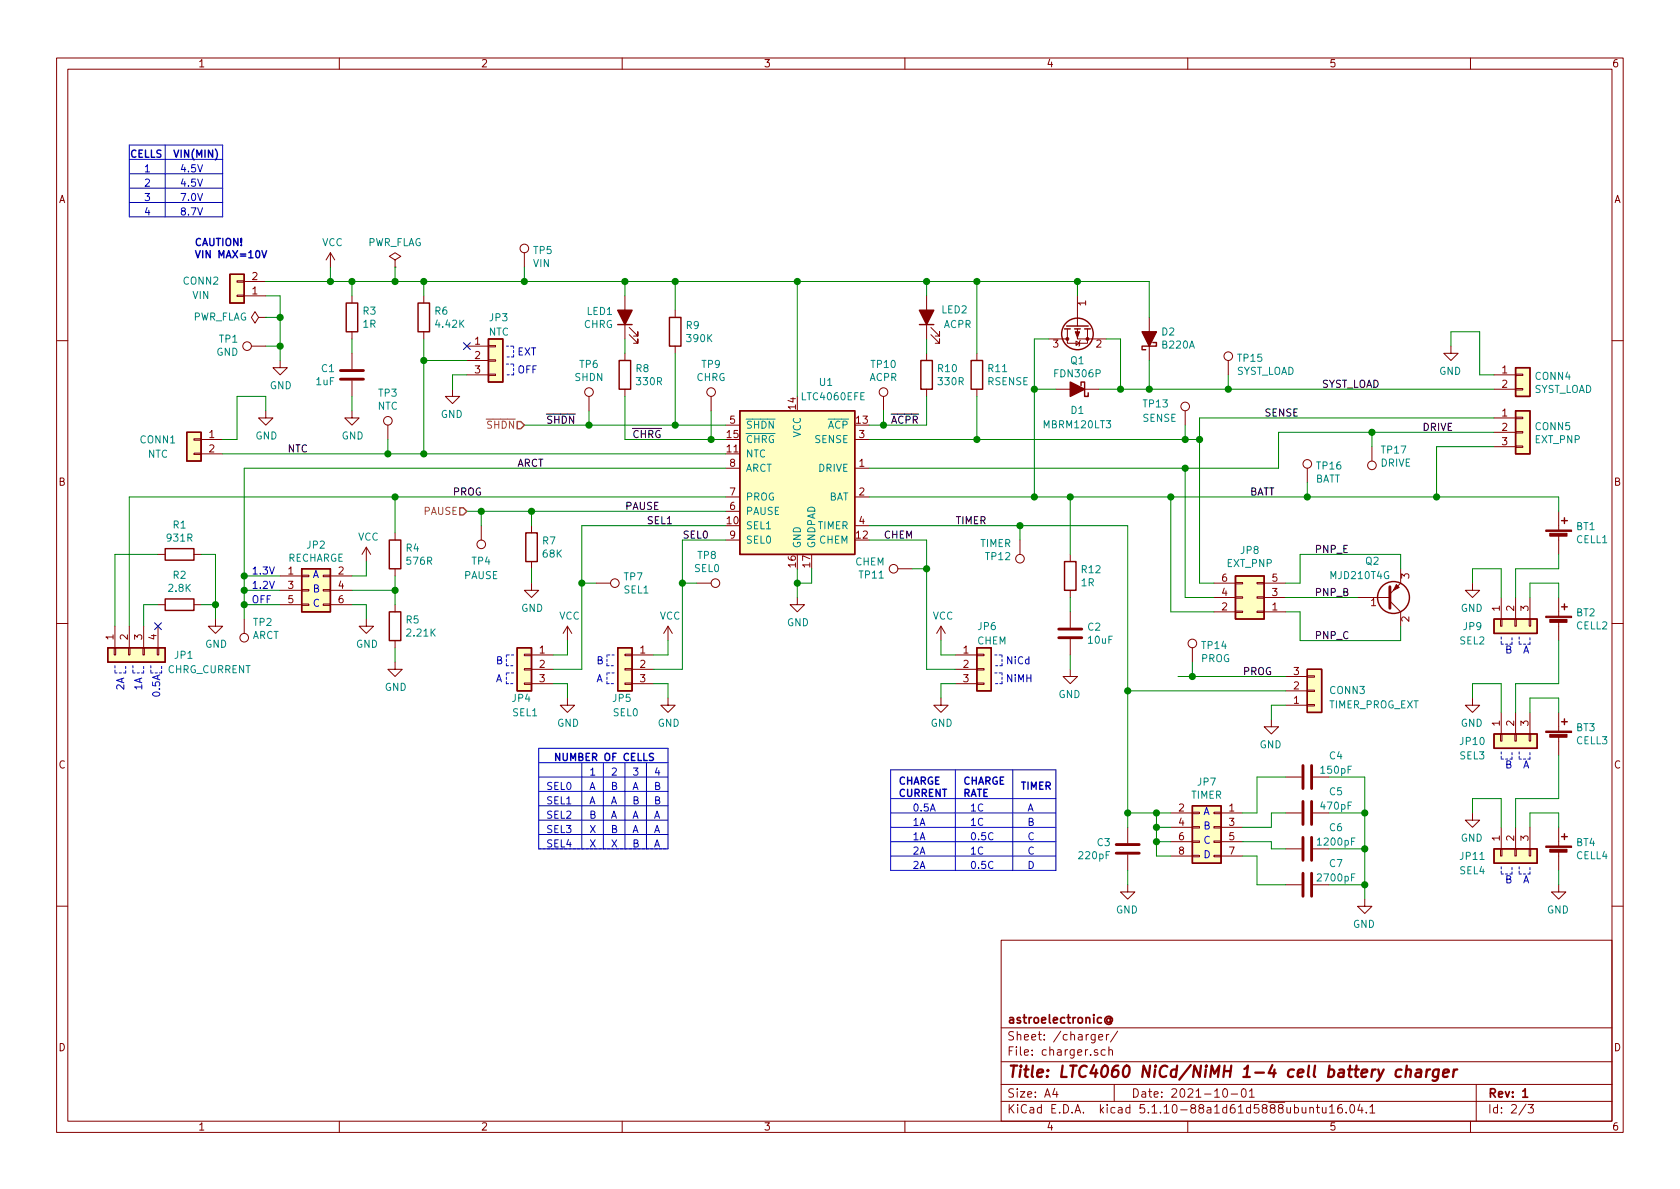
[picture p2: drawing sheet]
<svg xmlns="http://www.w3.org/2000/svg" width="297mm" height="210mm" viewBox="0 0 297 210" stroke-linecap="round" stroke-linejoin="round" font-family="sans-serif">
<g fill="none" stroke="#840000" stroke-width=".18">
<path d="M10 10.3h277v189.9h-277zM12 12.2h273v186.1h-273zM60 10.3v1.9M110 10.3v1.9M160 10.3v1.9M210 10.3v1.9M260 10.3v1.9M41.9 49.7h1.3v.2h-1.3zM41.9 52.2h1.3v.2h-1.3zM43.2 52.3h3.8M43.2 49.8h3.8M45.7 56.1l-.6-1-.7 1 .7 1 .6-1h1.3"/>
<path d="M47 56.1h.1M58.4 44.7l-.7 1.3M58.4 44.7v2.5M58.4 44.7l.8 1.3M62.2 52.3v1.3M62.2 58.7v1.2M69.8 46l1.1-.7-1.1-.6-1 .6 1 .7v1.2M69.8 47.2h.1M74.9 52.3v1.3M74.9 58.7v1.2M92.7 44.7v2.5M110.5 52.3v7.6"/>
<path d="M111.3 59.2l1.5 1.5v-.8v.8h-.8M111.3 57.9l1.5 1.5v-.7v.7h-.8M119.4 54.9v1.2M163.8 52.3v7.6M164.6 59.2l1.5 1.5v-.8v.8h-.7M164.6 57.9l1.5 1.5v-.7v.7h-.7M185.4 59.9h3.3M188.7 58.2v2.5h3.6v-2.5M190.5 58.2v1.7h5.1M190.5 52.3v5.4M203.2 56.1v7.6M10 60.2h2"/>
<path d="M34.3 77.6h1.3v.2h-1.3zM35.6 77.7h3.8M44.4 61.2h2.6M47 72.6v1.3h1.3l-1.3 1.3-1.3-1.3h1.3M49.5 63.7v1.3h1.3l-1.3 1.3-1.2-1.3h1.2M62.2 72.6v1.3h1.3l-1.3 1.3-1.2-1.3h1.2M62.2 62.5v2.8M62.2 67.3v2.8M68.6 75.2v2.5M80 68.8v1.3h-1.3l1.3 1.3 1.3-1.3h-1.3M82.5 61.2h3.9M82.5 63.7h3.9"/>
<path d="M82.5 66.3h3.9M86.4 66.2h1.2v.2h-1.2zM86.4 61.1h1.2v.2h-1.2zM86.4 63.6h1.2v.3h-1.2zM104.1 70.1v2.5M110.5 62.5v1.2M110.5 68.8v1.3M119.4 61.2v1.3M125.7 70.1v2.5M128.3 75.2h2.5M151.1 77.7h2.6M156.2 70.1v2.5"/>
<path d="M163.8 62.5v1.2M163.8 68.8v1.3M172.7 62.5v1.2M172.7 68.8v1.3M186.7 68.8h7.6M190.2 60.3l.7 .4-.7 .4zM191 60.2l-.1 .1v.8l-.1 .1M209.5 72.6v2.6M217.2 63.7v2.6M242.6 79v2.5M256.5 61.2v1.3h-1.2l1.2 1.2 1.3-1.2h-1.3M264.2 66.3h3.8"/>
<path d="M264.2 68.8h3.8M264.2 73.9h3.8M264.2 76.4h3.8M264.2 79h3.8M268 68.7h1.2v.3h-1.2zM268 66.2h1.2v.2h-1.2zM268 78.9h1.2v.2h-1.2zM268 73.8h1.2v.2h-1.2zM268 76.3h1.2v.3h-1.2zM285 60.2h2M27.9 98h1.3M34.3 80.1h1.3v.3h-1.3z"/>
<path d="M34.3 98h1.3M35.6 80.3h3.8M64.8 96.8l-.8 1.2M64.8 96.8v2.5M64.8 96.8l.7 1.2M69.8 94.2v1.3M85.1 93v2.5M94 93v1.2M94 99.3v1.3M128.3 82.8h2.5M128.3 87.9h2.5M128.3 90.4h2.5"/>
<path d="M128.3 95.5h2.5M151.1 82.8h2.6M151.1 87.9h2.6M151.1 93h2.6M180.3 95.5v2.5M189.2 98v1.3M231.1 82.8v2.5M275.6 90.4v3.3M275.6 94.7v3.3M10 110.3h2M20.2 114.5h.2v1.3h-.2zM20.3 110.7v3.8"/>
<path d="M22.7 114.5h.3v1.3h-.3zM22.9 110.7v3.8M25.3 114.5h.2v1.3h-.2zM25.4 110.7v3.8M27.8 114.5h.3v1.3h-.3zM27.9 106.9h1.3M27.9 110.7v3.8M34.3 106.9h1.3M38.1 109.5v1.2h1.3l-1.3 1.3-1.3-1.3h1.3M43.2 109.5v2.5M49.5 101.8h3.8M49.5 104.4h3.8"/>
<path d="M49.5 106.9h3.8M53.3 106.8h1.3v.3h-1.3zM53.3 101.7h1.3v.3h-1.3zM53.3 104.3h1.3v.2h-1.3zM57.1 106.8h1.3v.3h-1.3zM57.1 101.7h1.3v.3h-1.3zM57.1 104.3h1.3v.2h-1.3zM58.4 101.8h3.8M58.4 104.4h3.8M58.4 106.9h3.8M64.8 109.5v1.2h1.2l-1.2 1.3-1.3-1.3h1.3M69.8 117.1v1.3h1.3l-1.3 1.2-1.2-1.2h1.2"/>
<path d="M69.8 100.6v1.2M69.8 106.9v1.3M69.8 113.3v1.2M92.7 115.7h1.3v.2h-1.3zM92.7 118.2h1.3v.3h-1.3zM94 103.1v1.3h1.2l-1.2 1.3-1.3-1.3h1.3M94 115.8h3.8M94 118.4h3.8M100.3 110.7l-.7 1.3M100.3 110.7v2.6M100.3 110.7l.8 1.3M105.4 103.1h2.5"/>
<path d="M110.5 115.7h1.3v.2h-1.3zM110.5 118.2h1.3v.3h-1.3zM111.8 115.8h3.8M111.8 118.4h3.8M118.1 110.7l-.8 1.3M118.1 110.7v2.6M118.1 110.7l.8 1.3M123.2 103.1h2.5M141 105.7v1.2h1.2l-1.2 1.3-1.3-1.3h1.3M158.7 100.6h2.6M166.4 110.7l-.8 1.3M166.4 110.7v2.6"/>
<path d="M166.4 110.7l.7 1.3M168.9 115.8h3.8M168.9 118.4h3.8M172.7 115.7h1.3v.2h-1.3zM172.7 118.2h1.3v.3h-1.3zM189.2 118.4v1.2h-1.2l1.2 1.3 1.3-1.3h-1.3M189.2 104.4v1.3M189.2 108.2v2.8M189.2 113v2.8M210.8 114.5v2.6M214.6 103.1h3.8M214.6 105.7h3.8"/>
<path d="M214.6 108.2h3.8M218.4 103h1.3v.2h-1.3zM218.4 108.1h1.3v.2h-1.3zM218.4 105.5h1.3v.3h-1.3zM222.2 103h1.3v.2h-1.3zM222.2 108.1h1.3v.2h-1.3zM222.2 105.5h1.3v.3h-1.3zM223.5 103.1h3.8M223.5 105.7h3.8M223.5 108.2h3.8M227.3 119.6h3.8M231.1 119.5h1.3v.3h-1.3z"/>
<path d="M240 105.7h5.7M245.7 106.3l1.9 1.9v2.5M247.6 100.6v2.5l-1.9 1.9M260.3 103.1v1.3h-1.2l1.2 1.3 1.3-1.3h-1.3M265.3 109.5h.3v1.2h-.3zM265.4 105.7v3.8M267.8 109.5h.3v1.2h-.3zM268 105.7v3.8M270.4 109.5h.2v1.2h-.2zM270.5 105.7v3.8M275.6 105.7v3.3M275.6 110v3.3"/>
<path d="M285 110.3h2M92.7 120.8h1.3v.2h-1.3zM94 120.9h3.8M100.3 123.4v1.3h1.3l-1.3 1.3-1.2-1.3h1.2M110.5 120.8h1.3v.2h-1.3zM111.8 120.9h3.8M118.1 123.4v1.3h1.3l-1.3 1.3-1.3-1.3h1.3M166.4 123.4v1.3h1.2l-1.2 1.3-1.3-1.3h1.3M168.9 120.9h3.8M172.7 120.8h1.3v.2h-1.3zM224.8 127.2v1.3h-1.3l1.3 1.3 1.3-1.3h-1.3M227.3 124.7h3.8"/>
<path d="M227.3 122.2h3.8M227.3 137.4h2.8M231.1 124.6h1.3v.2h-1.3zM231.1 122h1.3v.3h-1.3zM232.2 137.4h2.7M260.3 123.4v1.3h-1.2l1.2 1.3 1.3-1.3h-1.3M265.3 129.8h.3v1.3h-.3zM265.4 126v3.8M267.8 129.8h.3v1.3h-.3zM268 126v3.8M270.4 129.8h.2v1.3h-.2zM270.5 126v3.8"/>
<path d="M275.6 126v3.3M275.6 130.3v3.3M199.4 156.5v1.2h-1.3l1.3 1.3 1.3-1.3h-1.3M199.4 146.3v2.8M199.4 151.1v2.8M207 143.8h3.8M207 146.3h3.8M207 148.8h3.8M207 151.4h3.8M210.8 151.3h1.3v.2h-1.3zM210.8 148.7h1.3v.3h-1.3zM210.8 143.6h1.3v.3h-1.3z"/>
<path d="M210.8 146.2h1.3v.2h-1.3zM214.6 151.3h1.3v.2h-1.3zM214.6 148.7h1.3v.3h-1.3zM214.6 143.6h1.3v.3h-1.3zM214.6 146.2h1.3v.2h-1.3zM215.9 143.8h3.8M215.9 146.3h3.8M215.9 148.8h3.8M215.9 151.4h3.8M227.3 156.5h2.8M227.3 143.8h2.8M227.3 150.1h2.8"/>
<path d="M232.2 156.5h2.7M232.2 143.8h2.7M232.2 150.1h2.7M241.3 159v1.3h-1.3l1.3 1.2 1.3-1.2h-1.3M260.3 143.8v1.2h-1.2l1.2 1.3 1.3-1.3h-1.3M265.3 150.1h.3v1.3h-.3zM265.4 146.3v3.8M267.8 150.1h.3v1.3h-.3zM268 146.3v3.8M270.4 150.1h.2v1.3h-.2zM270.5 146.3v3.8M275.6 156.5v1.2h-1.3l1.3 1.3 1.3-1.3h-1.3"/>
<path d="M275.6 146.3v3.3M275.6 150.6v3.3M10 160.2h2M177 166.3h108v32h-108zM285 160.2h2M60 198.3v1.9M110 198.3v1.9M160 198.3v1.9M177 194.8h108M177 191.8h108M177 187.8h108M177 181.8h108"/>
<path d="M186.5 192.5l-.4 1h1M186.8 193v1M193.6 182.9v1.2l-.3 .3-.3-.1M193.6 183l-.4-.1-.3 .3 .1 .6 .2 .1 .4-.1M194.1 185.7a.37 .37 0 0 0-.6 .1v.2l.6 .2v.1l-.2 .3-.4-.1M194.3 183.4l.7-.1-.1-.3-.4-.1-.2 .2v.7h.6M195.4 185.7l-.4-.1-.3 .3 .1 .6 .2 .1 .4-.1M195.6 182.9v1M196.1 185.7a.37 .37 0 0 1 .6 .1v.8M196.1 182.9l-.3 .1-.2 .2M196.1 185.1v1.5M197 191.8v3"/>
<path d="M197.6 182.3l-1.3 2M210 198.3v1.9M216.3 192.7l.4-.2a.94 .94 0 0 1 0 1.5 .79 .79 0 0 1-.4-1.3zM217.7 193.5h1.1M219.6 192.7l.4-.2a.94 .94 0 0 1 0 1.5 .82 .82 0 0 1-.4-1.3zM220.9 193l.4-.5v1.5M220.9 194h.9M231.6 196l.2-.2 .4 .1v.9M231.6 195.8v1M232.7 195.8h.6M232.9 195.3v1.3l.4 .2M233.8 195.8l.1 .9 .3 .1 .2-.1"/>
<path d="M234.4 195.8v1M235.1 195.8l.4-.5v1.5M235.1 196.8h.8M237.2 195.3a.59 .59 0 0 0-.7 .7l.1 .7 .2 .1 .5-.1 .1-.5-.2-.2-.4-.1-.3 .3M238 196.7v.1M238.8 195.5l.3-.2a.94 .94 0 0 1 0 1.5 .82 .82 0 0 1-.3-1.3zM240.4 195.2l-.3 1.1h.9M240.8 195.8v1M241.6 196.7v.1M242.2 195.8l.4-.5v1.5M242.2 196.8h.9M260 198.3v1.9"/>
<path d="M261 191.8v6.5M269.8 195.2l-1.2 2M270.2 195.3h.9l-.5 .6 .4 .1v.7l-.2 .1-.6-.1"/>
<circle cx="92.7" cy="43.9" r=".76"/>
<circle cx="43.7" cy="61.2" r=".76"/>
<circle cx="68.6" cy="74.4" r=".76"/>
<circle cx="104.1" cy="69.3" r=".76"/>
<circle cx="125.7" cy="69.3" r=".76"/>
<circle cx="156.2" cy="69.3" r=".76"/>
<circle cx="209.5" cy="71.9" r=".76"/>
<circle cx="217.2" cy="63" r=".76"/>
<circle cx="85.1" cy="96.3" r=".76"/>
<circle cx="180.3" cy="98.8" r=".76"/>
<circle cx="231.1" cy="82" r=".76"/>
<circle cx="242.6" cy="82.3" r=".76"/>
<circle cx="43.2" cy="112.8" r=".76"/>
<circle cx="108.7" cy="103.1" r=".76"/>
<circle cx="126.5" cy="103.1" r=".76"/>
<circle cx="158" cy="100.6" r=".76"/>
<circle cx="210.8" cy="113.8" r=".76"/>
</g>
<path d="M196.3 180.2a.36 .36 0 0 0-.5 0 .36 .36 0 0 0 0 .5 .36 .36 0 0 0 .5-.1M196.3 180.1l.1 .6a.58 .58 0 0 0 .2-.8 .58 .58 0 0 0-.9-.1 .71 .71 0 0 0-.3 1 .71 .71 0 0 0 1.1 .1M269.2 193l.5-.5v1.5M269.2 194h.9" fill="none" stroke="#840000" stroke-width=".3"/>
<path d="M247.8 189.2a.68 .68 0 0 0-1 .3v.8l.3 .1 .5-.1M248.6 189.3a.5 .5 0 0 1 .9 .1l-.1 1M248.7 188.4l-.2 2M250.5 189.2h.7v1.2M251.3 189.6l-.7 .1a.4 .4 0 0 0-.3 .3 .4 .4 0 0 0 .2 .4l.7-.1M252.3 189.1l-.2 1.3M252.9 189.1a.54 .54 0 0 0-.7 .4M254.4 189.2a.68 .68 0 0 0-1 .3l-.1 .6 .2 .2 .2 .1 .6-.1M254.4 189.1l-.2 1.6a.62 .62 0 0 1-.9 .3M255.2 189.8l1-.2-.1-.4-.6-.1-.3 .3v.9l.2 .1 .6-.1M257.1 189.1l-.2 1.3M257.7 189.1a.55 .55 0 0 0-.7 .4" fill="none" stroke="#840000" stroke-width=".41"/>
<g fill="none" stroke="#840000" stroke-width=".51">
<path d="M60.2 67.1h4.1M60.2 65.5h4.1M187.2 112.8h4.1M187.2 111.2h4.1M245.7 103.8v3.8M230.4 135.4v4M231.9 135.4v4M197.4 150.9h4M197.4 149.3h4M230.4 141.7v4.1M230.4 148.1v4M230.4 154.4v4.1"/>
<path d="M231.9 141.7v4.1M231.9 148.1v4M231.9 154.4v4.1"/>
</g>
<g fill="none" stroke="#840000" stroke-width=".25">
<path d="M40.6 48.5h2.6v5.1h-2.6zM61.2 53.6h2v5.1h-2zM73.9 53.6h2v5.1h-2zM86.4 59.9h2.5v7.7h-2.5zM109.2 57.4h2.6M118.4 56.1h2v5.1h-2zM162.6 57.4h2.5M188.2 58.2h1M188.6 57.7h3.8M190 58.2h1M191.8 58.2h1M33 76.4h2.6v5.1h-2.6z"/>
<path d="M109.5 63.7h2v5.1h-2zM130.8 72.6h20.3v25.4h-20.3zM162.8 63.7h2v5.1h-2zM171.7 63.7h2v5.1h-2zM191.1 68.2v-.6h.7v2.5h.6v-.6M203.8 60.6h.7v.6h-2.6v.6h.7M268 65h2.5v5.1h-2.5zM268 72.6h2.5v7.7h-2.5zM29.2 97h5.1v2.1h-5.1zM68.8 95.5h2.1v5.1h-2.1zM93 94.2h2v5.1h-2zM188.2 99.3h2v5.1h-2z"/>
<path d="M276.1 92.1h1M276.6 91.6v1M19 114.5h10.2v2.6h-10.2zM29.2 105.9h5.1v2h-5.1zM53.3 100.6h5.1v7.6h-5.1zM68.8 108.2h2.1v5.1h-2.1zM91.4 114.5h2.6v7.7h-2.6zM109.2 114.5h2.6v7.7h-2.6zM172.7 114.5h2.6v7.7h-2.6zM218.4 101.8h5.1v7.7h-5.1zM231.1 118.4h2.6v7.6h-2.6zM264.2 109.5h7.6v2.5h-7.6z"/>
<path d="M276.1 107.3h1M276.6 106.8v1M264.2 129.8h7.6v2.5h-7.6zM276.1 127.6h1M276.6 127.1v1M210.8 142.5h5.1v10.1h-5.1zM264.2 150.1h7.6v2.5h-7.6zM276.1 147.9h1M276.6 147.4v1.1"/>
<circle cx="190.5" cy="59" r="2.79"/>
<circle cx="246.4" cy="105.7" r="2.82"/>
</g>
<g fill="#ffffc2" stroke="#ffffc2" stroke-width=".18">
<path d="M53.3 100.6h5.1v7.6h-5.1z"/>
<path d="M19 114.5h10.2v2.6h-10.2z"/>
<path d="M210.8 142.5h5.1v10.1h-5.1z"/>
<path d="M264.2 109.5h7.6v2.5h-7.6z"/>
<path d="M40.6 48.5h2.6v5.1h-2.6z"/>
<path d="M86.4 59.9h2.5v7.7h-2.5z"/>
<path d="M33 76.4h2.6v5.1h-2.6z"/>
<path d="M218.4 101.8h5.1v7.7h-5.1z"/>
<path d="M268 65h2.5v5.1h-2.5z"/>
<path d="M268 72.6h2.5v7.7h-2.5z"/>
<path d="M231.1 118.4h2.6v7.6h-2.6z"/>
<path d="M109.2 114.5h2.6v7.7h-2.6z"/>
<path d="M91.4 114.5h2.6v7.7h-2.6z"/>
<path d="M172.7 114.5h2.6v7.7h-2.6z"/>
<path d="M130.8 72.6h20.3v25.4h-20.3z"/>
<path d="M264.2 150.1h7.6v2.5h-7.6z"/>
<path d="M264.2 129.8h7.6v2.5h-7.6z"/>
</g>
<g fill="#840000" stroke="#840000" stroke-width=".18">
<path d="M273.3 149.6h4.6v.3h-4.6z"/>
<path d="M274 150.2h3.1v.5h-3.1z"/>
<path d="M273.3 129.3h4.6v.2h-4.6z"/>
<path d="M274 129.9h3.1v.5h-3.1z"/>
<path d="M273.3 93.7h4.6v.3h-4.6z"/>
<path d="M274 94.3h3.1v.5h-3.1z"/>
<path d="M246.9 103.4l.5 .5-1 .5z"/>
<path d="M190.1 58.7h.8l-.4 1z"/>
<path d="M273.3 109h4.6v.2h-4.6z"/>
<path d="M274 109.5h3.1v.6h-3.1z"/>
<circle cx="192.3" cy="59.9" r=".25"/>
<circle cx="188.7" cy="59.9" r=".25"/>
</g>
<g fill="#840000" stroke="#840000" stroke-width=".25">
<path d="M189.2 67.6l2.6 1.2-2.6 1.3z"/>
<path d="M201.9 58.7h2.6l-1.3 2.5z"/>
<path d="M162.6 54.9h2.5l-1.3 2.5z"/>
<path d="M109.2 54.9h2.6l-1.3 2.5z"/>
</g>
<g fill="none" stroke="#0000c2" stroke-width=".18" stroke-dasharray=".4 .4">
<path d="M89.5 64.4h1.3M89.5 61.2h1.3M90.8 61.2v1.9M90.8 64.4v1.9M90.8 66.3h-1.3M90.8 63.1h-1.3M20.3 119h1.9M20.3 117.7v1.3M22.2 119v-1.3M23.5 117.7v1.3M23.5 119h1.9M25.4 119v-1.3"/>
<path d="M26.7 117.7v1.3M26.7 119h1.9M28.6 119v-1.3M89.5 119v1.9M89.5 115.8v1.9M89.5 117.7h1.3M90.8 119h-1.3M90.8 115.8h-1.3M107.3 119v1.9M107.3 115.8v1.9M107.3 117.7h1.3M108.6 119h-1.3"/>
<path d="M108.6 115.8h-1.3M175.9 115.8h1.3M175.9 119h1.3M177.2 115.8v1.9M177.2 117.7h-1.3M177.2 119v1.9M265.4 112.6v1.3M265.4 113.9h1.9M267.3 113.9v-1.3M268.6 113.9h1.9M268.6 112.6v1.3M270.5 113.9v-1.3"/>
<path d="M89.5 120.9h1.3M107.3 120.9h1.3M177.2 120.9h-1.3M265.4 133v1.2M265.4 134.2h1.9M267.3 134.2v-1.2M268.6 133v1.2M268.6 134.2h1.9M270.5 134.2v-1.2M95.2 150.1h22.9M265.4 154.6h1.9M265.4 153.3v1.3"/>
<path d="M267.3 154.6v-1.3M268.6 153.3v1.3M268.6 154.6h1.9M270.5 154.6v-1.3"/>
</g>
<g fill="none" stroke="#0000c2" stroke-width=".18">
<path d="M22.9 33.3h16.5M22.9 35.8h16.5M22.9 25.6h16.5v12.7h-16.5zM22.9 28.2h16.5M22.9 30.7h16.5M29.2 25.6v12.7M95.2 139.9h22.9M95.2 132.3h22.9v17.8h-22.9zM95.2 134.9h22.9M95.2 137.4h22.9M102.9 134.9v15.2M106.7 134.9v15.2"/>
<path d="M110.5 134.9v15.2M114.3 134.9v15.2M157.5 136.1h29.2v17.8h-29.2zM168.9 136.1v17.8M179.1 136.1v17.8M95.2 145h22.9M95.2 147.6h22.9M95.2 142.5h22.9M157.5 141.2h29.2M157.5 143.8h29.2M157.5 146.3h29.2M157.5 148.8h29.2"/>
<path d="M157.5 151.4h29.2"/>
</g>
<g fill="none" stroke="#008400" stroke-width=".18">
<path d="M47 56.1h2.5M47 52.3h2.5v11.4M47 49.8h156.2v6.3M58.4 47.2v2.6M62.2 49.8v2.5M62.2 59.9v2.6M69.8 47.2v2.6M74.9 49.8v2.5M74.9 59.9v20.4M92.7 47.2v2.6M110.5 49.8v2.5M110.5 59.9v2.6"/>
<path d="M119.4 49.8v5.1M141 49.8v20.3M163.8 49.8v2.5M163.8 59.9v2.6M172.7 49.8v12.7M185.4 59.9h-2.5v28M190.5 49.8v2.5M195.6 59.9h2.5v8.9M47 72.6v-2.5h-5.1v7.6h-2.5M47 61.2h2.5M62.2 70.1v2.5M68.6 77.7v2.6"/>
<path d="M74.9 63.7h7.6M82.5 66.3h-2.5v2.5M92.7 75.2h35.6M104.1 72.6v2.6M110.5 70.1v7.6h17.8M119.4 62.5v12.7M125.7 72.6v5.1M153.7 77.7h58.4M156.2 72.6v2.6M163.8 70.1v5.1h-10.1M172.7 70.1v7.6M182.9 68.8h3.8"/>
<path d="M194.3 68.8h69.9M203.2 63.7v5.1M209.5 75.2v2.5M217.2 66.3v2.5M242.6 76.4v2.6M256.5 61.2v-2.5h5.1v7.6h2.6M264.2 73.9h-52.1v29.2h2.5M264.2 76.4h-38.1v6.4h-72.4M264.2 79h-10.2v8.9M27.9 98h-7.6v12.7M35.6 98h2.5v11.5M39.4 80.3h88.9"/>
<path d="M64.8 99.3v2.5h-2.6M69.8 87.9v6.3M82.5 90.4h45.8M85.1 90.4v2.6M94 90.4v2.6M128.3 87.9h-105.4v22.8M128.3 82.8h-85.1v26.7M128.3 93h-25.4v25.4h-5.1M128.3 95.5h-7.7v22.9h-5M153.7 87.9h121.9v2.5M153.7 93h45.7v53.3M153.7 95.5h10.1v22.9h5.1"/>
<path d="M180.3 93v2.5M189.2 87.9v10.1M207 87.9v20.3h7.6M209.5 82.8v22.9h5.1M231.1 85.3v2.6M275.6 98v2.6h-7.6v5.1M27.9 106.9h-2.5v3.8M35.6 106.9h2.5M43.2 106.9h6.3M43.2 101.8h6.3M43.2 104.4h6.3M62.2 106.9h2.6v2.6"/>
<path d="M62.2 104.4h7.6M69.8 101.8v5.1M69.8 114.5v2.6M94 100.6v2.5M100.3 113.3v2.5h-2.5M102.9 103.1h2.5M118.1 113.3v2.5h-2.5M120.6 103.1h2.6M141 100.6v5.1M143.5 100.6v2.5h-2.5M161.3 100.6h2.5M166.4 113.3v2.5h2.5"/>
<path d="M189.2 105.7v2.5M189.2 115.8v2.6M208.3 119.6h19M210.8 117.1v2.5M227.3 108.2h2.6v5.1h17.7v-2.6M227.3 105.7h12.7M247.6 100.6v-2.6h-17.7v5.1h-2.6M260.3 103.1v-2.5h5.1v5.1M270.5 105.7v-2.6h5.1v2.6M275.6 113.3v7.6h-7.6v5.1M97.8 120.9h2.5v2.5M115.6 120.9h2.5v2.5"/>
<path d="M168.9 120.9h-2.5v2.5M199.4 122.2h27.9M227.3 137.4h-5.1v6.4h-2.5M227.3 124.7h-2.5v2.5M234.9 137.4h6.4v21.6M260.3 123.4v-2.5h5.1v5.1M270.5 126v-2.6h5.1v2.6M275.6 133.6v7.6h-7.6v5.1M199.4 143.8h7.6M199.4 153.9v2.6M204.5 143.8v7.6h2.5M204.5 148.8h2.5"/>
<path d="M204.5 146.3h2.5M219.7 151.4h2.5v5.1h5.1M219.7 148.8h5.1v1.3h2.5M227.3 143.8h-2.5v2.5h-5.1M234.9 143.8h6.4M234.9 150.1h6.4M234.9 156.5h6.4M260.3 143.8v-2.6h5.1v5.1M270.5 146.3v-2.5h5.1v2.5M275.6 153.9v2.6"/>
</g>
<path d="M91.4 74.5h.7l.6 .7-.6 .6h-.7zM81.3 89.8h.6l.6 .6-.6 .7h-.6z" fill="none" stroke="#848400" stroke-width=".25"/>
<path d="M38.1 26.4a1.47 1.47 0 0 1 0 1.9M46.3 44.3l.4 1.3 .4-1.3M115.5 133.3l-.4-.1-.2 .1-.1 .3 .1 .2 .5 .2 .1 .3-.2 .2-.5-.1" fill="none" stroke="#0000c2" stroke-width=".25"/>
<g fill="#008400" stroke="#008400" stroke-width=".25">
<circle cx="209.6" cy="82.8" r=".51"/>
<circle cx="94" cy="90.4" r=".51"/>
<circle cx="141" cy="49.8" r=".51"/>
<circle cx="207" cy="87.9" r=".51"/>
<circle cx="189.2" cy="87.9" r=".51"/>
<circle cx="104.1" cy="75.2" r=".51"/>
<circle cx="119.4" cy="75.2" r=".51"/>
<circle cx="49.5" cy="56.1" r=".51"/>
<circle cx="254" cy="87.9" r=".51"/>
<circle cx="212.1" cy="77.7" r=".51"/>
<circle cx="172.7" cy="49.8" r=".51"/>
<circle cx="204.5" cy="143.8" r=".51"/>
<circle cx="204.5" cy="146.3" r=".51"/>
<circle cx="204.5" cy="148.8" r=".51"/>
<circle cx="141" cy="103.1" r=".51"/>
<circle cx="182.9" cy="68.8" r=".51"/>
<circle cx="182.9" cy="87.9" r=".51"/>
<circle cx="190.5" cy="49.8" r=".51"/>
<circle cx="198.1" cy="68.8" r=".51"/>
<circle cx="203.2" cy="68.8" r=".51"/>
<circle cx="241.3" cy="156.5" r=".51"/>
<circle cx="119.4" cy="49.8" r=".51"/>
<circle cx="120.7" cy="103.1" r=".51"/>
<circle cx="69.9" cy="87.9" r=".51"/>
<circle cx="125.7" cy="77.7" r=".51"/>
<circle cx="69.9" cy="104.4" r=".51"/>
<circle cx="156.2" cy="75.2" r=".51"/>
<circle cx="43.2" cy="101.8" r=".51"/>
<circle cx="241.3" cy="150.1" r=".51"/>
<circle cx="241.3" cy="143.8" r=".51"/>
<circle cx="102.9" cy="103.1" r=".51"/>
<circle cx="85.1" cy="90.4" r=".51"/>
<circle cx="43.2" cy="104.4" r=".51"/>
<circle cx="58.4" cy="49.8" r=".51"/>
<circle cx="199.4" cy="143.8" r=".51"/>
<circle cx="210.8" cy="119.6" r=".51"/>
<circle cx="69.9" cy="49.8" r=".51"/>
<circle cx="110.5" cy="49.8" r=".51"/>
<circle cx="163.8" cy="49.8" r=".51"/>
<circle cx="217.2" cy="68.8" r=".51"/>
<circle cx="172.7" cy="77.7" r=".51"/>
<circle cx="68.6" cy="80.3" r=".51"/>
<circle cx="74.9" cy="63.7" r=".51"/>
<circle cx="43.2" cy="106.9" r=".51"/>
<circle cx="49.5" cy="61.2" r=".51"/>
<circle cx="74.9" cy="80.3" r=".51"/>
<circle cx="74.9" cy="49.8" r=".51"/>
<circle cx="92.7" cy="49.8" r=".51"/>
<circle cx="231.1" cy="87.9" r=".51"/>
<circle cx="199.4" cy="122.2" r=".51"/>
<circle cx="62.2" cy="49.8" r=".51"/>
<circle cx="209.6" cy="77.7" r=".51"/>
<circle cx="163.8" cy="100.6" r=".51"/>
<circle cx="180.3" cy="93" r=".51"/>
<circle cx="242.6" cy="76.4" r=".51"/>
<circle cx="38.1" cy="106.9" r=".51"/>
</g>
<path d="M81.9 60.6l1.3 1.2M83.2 60.6l-1.3 1.2M27.3 110.1l1.2 1.2M28.5 110.1l-1.2 1.2" fill="none" stroke="#000084" stroke-width=".18"/>
<text font-size="2.8" fill="#840000" x="178" y="190.5">Title: LTC4060 NiCd/NiMH 1-4 cell battery charger</text>
<g font-size="2.1" fill="#840000">
<text x="178" y="184">Sheet: /charger/</text>
<text x="178" y="181">astroelectronic@</text>
<text x="178" y="186.7">File: charger.sch</text>
<text x="178" y="196.9">KiCad E.D.A. kicad 5.1.10-88a1d61d5888ubuntu16.04.1</text>
<text x="178" y="194.1">Size: A4</text>
<text x="200" y="194.1">Date: 2021-10-01</text>
<text x="263" y="194.1">Rev: 1</text>
<text x="263" y="196.9">Id: 2/3</text>
</g>
<g font-size="1.8" fill="#840000">
<text x="35" y="11.9">1</text>
<text x="85" y="11.9">2</text>
<text x="135" y="11.9">3</text>
<text x="185" y="11.9">4</text>
<text x="235" y="11.9">5</text>
<text x="285" y="11.9">6</text>
<text x="10.4" y="35.9">A</text>
<text x="285.4" y="35.9">A</text>
<text x="44.6" y="52.1">1</text>
<text x="44.6" y="49.5">2</text>
<text x="192" y="54.1" transform="rotate(-90 192 54.1)">1</text>
<text x="84" y="61">1</text>
<text x="84" y="63.5">2</text>
<text x="186.2" y="61.5">3</text>
<text x="193.8" y="61.5">2</text>
<text x="84" y="66">3</text>
<text x="265.6" y="66">1</text>
<text x="265.6" y="68.6">2</text>
<text x="37" y="77.5">1</text>
<text x="128.6" y="77.5">15</text>
<text x="129.1" y="74.9">5</text>
<text x="140.7" y="72.3" transform="rotate(-90 140.7 72.3)">14</text>
<text x="151.4" y="74.9">13</text>
<text x="151.9" y="77.5">3</text>
<text x="265.6" y="73.7">1</text>
<text x="265.6" y="76.2">2</text>
<text x="37" y="80">2</text>
<text x="128.6" y="80">11</text>
<text x="129.1" y="82.5">8</text>
<text x="151.9" y="82.5">1</text>
<text x="265.6" y="78.7">3</text>
<text x="10.4" y="85.9">B</text>
<text x="129.1" y="87.6">7</text>
<text x="151.9" y="87.6">2</text>
<text x="285.4" y="85.9">B</text>
<text x="128.6" y="92.7">10</text>
<text x="129.1" y="90.2">6</text>
<text x="129.1" y="95.2">9</text>
<text x="151.4" y="95.2">12</text>
<text x="151.9" y="92.7">4</text>
<text x="51" y="101.6">1</text>
<text x="59.8" y="101.6">2</text>
<text x="140.7" y="100.3" transform="rotate(-90 140.7 100.3)">16</text>
<text x="143.3" y="100.3" transform="rotate(-90 143.3 100.3)">17</text>
<text x="51" y="104.1">3</text>
<text x="51" y="106.7">5</text>
<text x="59.8" y="104.1">4</text>
<text x="59.8" y="106.7">6</text>
<text x="216.1" y="107.9">2</text>
<text x="216.1" y="105.4">4</text>
<text x="216.1" y="102.9">6</text>
<text x="224.9" y="107.9">1</text>
<text x="224.9" y="105.4">3</text>
<text x="224.9" y="102.9">5</text>
<text x="242.4" y="107.2">1</text>
<text x="249.2" y="102.3" transform="rotate(-90 249.2 102.3)">3</text>
<text x="20.1" y="113.1" transform="rotate(-90 20.1 113.1)">1</text>
<text x="22.6" y="113.1" transform="rotate(-90 22.6 113.1)">2</text>
<text x="25.1" y="113.1" transform="rotate(-90 25.1 113.1)">3</text>
<text x="27.7" y="113.1" transform="rotate(-90 27.7 113.1)">4</text>
<text x="249.2" y="110" transform="rotate(-90 249.2 110)">2</text>
<text x="265.2" y="108" transform="rotate(-90 265.2 108)">1</text>
<text x="267.7" y="108" transform="rotate(-90 267.7 108)">2</text>
<text x="270.3" y="108" transform="rotate(-90 270.3 108)">3</text>
<text x="95.4" y="115.6">1</text>
<text x="95.4" y="118.1">2</text>
<text x="113.2" y="115.6">1</text>
<text x="113.2" y="118.1">2</text>
<text x="170.3" y="115.6">1</text>
<text x="170.3" y="118.1">2</text>
<text x="228.8" y="119.4">3</text>
<text x="95.4" y="120.6">3</text>
<text x="113.2" y="120.6">3</text>
<text x="170.3" y="120.6">3</text>
<text x="228.8" y="124.5">1</text>
<text x="228.8" y="121.9">2</text>
<text x="265.2" y="128.4" transform="rotate(-90 265.2 128.4)">1</text>
<text x="267.7" y="128.4" transform="rotate(-90 267.7 128.4)">2</text>
<text x="270.3" y="128.4" transform="rotate(-90 270.3 128.4)">3</text>
<text x="10.4" y="135.9">C</text>
<text x="285.4" y="135.9">C</text>
<text x="208.4" y="143.5">2</text>
<text x="217.3" y="143.5">1</text>
<text x="208.4" y="146">4</text>
<text x="208.4" y="148.6">6</text>
<text x="217.3" y="146">3</text>
<text x="217.3" y="148.6">5</text>
<text x="265.2" y="148.7" transform="rotate(-90 265.2 148.7)">1</text>
<text x="267.7" y="148.7" transform="rotate(-90 267.7 148.7)">2</text>
<text x="270.3" y="148.7" transform="rotate(-90 270.3 148.7)">3</text>
<text x="208.4" y="151.1">8</text>
<text x="217.3" y="151.1">7</text>
<text x="10.4" y="185.9">D</text>
<text x="285.4" y="185.9">D</text>
<text x="35" y="199.9">1</text>
<text x="85" y="199.9">2</text>
<text x="135" y="199.9">3</text>
<text x="185" y="199.9">4</text>
<text x="235" y="199.9">5</text>
<text x="285" y="199.9">6</text>
</g>
<g font-size="1.8" fill="#0000c2">
<text x="22.9" y="27.9">CELLS</text>
<text x="30.5" y="27.9">VIN(MIN)</text>
<text x="25.4" y="30.5">1</text>
<text x="25.4" y="35.6">3</text>
<text x="25.4" y="33">2</text>
<text x="31.7" y="30.5">4.5V</text>
<text x="31.7" y="35.6">7.0V</text>
<text x="31.7" y="33">4.5V</text>
<text x="25.4" y="38.1">4</text>
<text x="31.7" y="38.1">8.7V</text>
<text x="34.3" y="43.5">CAUTION!</text>
<text x="34.3" y="45.7">VIN MAX=10V</text>
<text x="91.4" y="62.9">EXT</text>
<text x="91.4" y="66">OFF</text>
<text x="44.4" y="101.6">1.3V</text>
<text x="44.4" y="106.7">OFF</text>
<text x="44.4" y="104.1">1.2V</text>
<text x="55.2" y="107.3">C</text>
<text x="55.2" y="104.8">B</text>
<text x="55.2" y="102.2">A</text>
<text x="87.6" y="117.5">B</text>
<text x="105.4" y="117.5">B</text>
<text x="177.8" y="117.5">NiCd</text>
<text x="266.1" y="115.6">B</text>
<text x="269.2" y="115.6">A</text>
<text x="22" y="122.2" transform="rotate(-90 22 122.2)">2A</text>
<text x="25.1" y="122.2" transform="rotate(-90 25.1 122.2)">1A</text>
<text x="28.3" y="123.4" transform="rotate(-90 28.3 123.4)">0.5A</text>
<text x="87.6" y="120.6">A</text>
<text x="105.4" y="120.6">A</text>
<text x="177.8" y="120.6">NiMH</text>
<text x="97.8" y="134.6">NUMBER OF CELLS</text>
<text x="104.1" y="137.2">1</text>
<text x="107.9" y="137.2">2</text>
<text x="111.8" y="137.2">3</text>
<text x="115.6" y="137.2">4</text>
<text x="266.1" y="135.9">B</text>
<text x="269.2" y="135.9">A</text>
<text x="96.5" y="142.2">SEL1</text>
<text x="96.5" y="139.7">SEL0</text>
<text x="104.1" y="142.2">A</text>
<text x="104.1" y="139.7">A</text>
<text x="107.9" y="142.2">A</text>
<text x="107.9" y="139.7">B</text>
<text x="111.8" y="142.2">B</text>
<text x="111.8" y="139.7">A</text>
<text x="115.6" y="142.2">B</text>
<text x="115.6" y="139.7">B</text>
<text x="158.7" y="138.8">CHARGE</text>
<text x="158.7" y="140.9">CURRENT</text>
<text x="161.3" y="143.5">0.5A</text>
<text x="170.2" y="138.8">CHARGE</text>
<text x="170.2" y="140.9">RATE</text>
<text x="171.4" y="143.5">1C</text>
<text x="180.3" y="139.6">TIMER</text>
<text x="181.6" y="143.5">A</text>
<text x="96.5" y="149.9">SEL4</text>
<text x="96.5" y="147.3">SEL3</text>
<text x="96.5" y="144.8">SEL2</text>
<text x="104.1" y="149.9">X</text>
<text x="104.1" y="147.3">X</text>
<text x="104.1" y="144.8">B</text>
<text x="107.9" y="144.8">A</text>
<text x="107.9" y="149.9">X</text>
<text x="107.9" y="147.3">B</text>
<text x="111.8" y="149.9">B</text>
<text x="111.8" y="147.3">A</text>
<text x="111.8" y="144.8">A</text>
<text x="115.6" y="149.9">A</text>
<text x="115.6" y="147.3">A</text>
<text x="115.6" y="144.8">A</text>
<text x="161.3" y="146">1A</text>
<text x="161.3" y="148.6">1A</text>
<text x="171.4" y="146">1C</text>
<text x="171.4" y="148.6">0.5C</text>
<text x="181.6" y="146">B</text>
<text x="181.6" y="148.6">C</text>
<text x="212.7" y="149.2">C</text>
<text x="212.7" y="146.7">B</text>
<text x="212.7" y="144.1">A</text>
<text x="161.3" y="151.1">2A</text>
<text x="161.3" y="153.7">2A</text>
<text x="171.4" y="153.7">0.5C</text>
<text x="171.4" y="151.1">1C</text>
<text x="181.6" y="153.7">D</text>
<text x="181.6" y="151.1">C</text>
<text x="212.7" y="151.8">D</text>
<text x="266.1" y="156.2">B</text>
<text x="269.2" y="156.2">A</text>
</g>
<g font-size="1.8" fill="#008484">
<text x="56.9" y="43.5">VCC</text>
<text x="64.9" y="43.5">PWR_FLAG</text>
<text x="94.3" y="47.2">VIN</text>
<text x="94.4" y="44.9">TP5</text>
<text x="32.4" y="50.3">CONN2</text>
<text x="34.1" y="52.9">VIN</text>
<text x="34" y="56.7">PWR_FLAG</text>
<text x="64.2" y="55.6">R3</text>
<text x="64.2" y="58">1R</text>
<text x="76.9" y="55.6">R6</text>
<text x="77.2" y="58">4.42K</text>
<text x="86.4" y="59.4">NTC</text>
<text x="86.6" y="56.8">JP3</text>
<text x="103.2" y="58">CHRG</text>
<text x="103.8" y="55.7">LED1</text>
<text x="121.4" y="58.2">R9</text>
<text x="166.5" y="55.4">LED2</text>
<text x="166.9" y="58">ACPR</text>
<text x="205.4" y="59.3">D2</text>
<text x="38.3" y="62.9">GND</text>
<text x="38.8" y="60.6">TP1</text>
<text x="56.9" y="65.8">C1</text>
<text x="102.5" y="65.1">TP6</text>
<text x="112.5" y="65.8">R8</text>
<text x="121.6" y="60.5">390K</text>
<text x="124.1" y="65.1">TP9</text>
<text x="154.1" y="65.1">TP10</text>
<text x="165.9" y="65.8">R10</text>
<text x="174.8" y="65.8">R11</text>
<text x="189.3" y="64.4">Q1</text>
<text x="205.6" y="61.6">B220A</text>
<text x="218.9" y="64">TP15</text>
<text x="47.7" y="68.8">GND</text>
<text x="55.9" y="68.1">1uF</text>
<text x="67" y="70.1">TP3</text>
<text x="101.7" y="67.4">SHDN</text>
<text x="112.7" y="68.1">330R</text>
<text x="123.1" y="67.4">CHRG</text>
<text x="141.9" y="70.8">LTC4060EFE</text>
<text x="144.9" y="68.2">U1</text>
<text x="153.7" y="67.4">ACPR</text>
<text x="166" y="68.1">330R</text>
<text x="174.6" y="68.1">RSENSE</text>
<text x="186.6" y="66.7">FDN306P</text>
<text x="218.5" y="66.3">SYST_LOAD</text>
<text x="254.5" y="66.3">GND</text>
<text x="271.1" y="69.5">SYST_LOAD</text>
<text x="271.5" y="67.2">CONN4</text>
<text x="45.2" y="77.7">GND</text>
<text x="60.4" y="77.7">GND</text>
<text x="66.8" y="72.5">NTC</text>
<text x="77.9" y="73.9">GND</text>
<text x="131.8" y="75.8">SHDN</text>
<text x="141.6" y="77.4" transform="rotate(-90 141.6 77.4)">VCC</text>
<text x="146.4" y="75.8">ACP</text>
<text x="184.7" y="75.7">MBRM120LT3</text>
<text x="189.4" y="73.2">D1</text>
<text x="202" y="74.6">SENSE</text>
<text x="202.2" y="72.1">TP13</text>
<text x="271.5" y="76.1">CONN5</text>
<text x="24.8" y="78.4">CONN1</text>
<text x="26.1" y="80.9">NTC</text>
<text x="131.8" y="80.9">NTC</text>
<text x="131.8" y="78.4">CHRG</text>
<text x="131.8" y="83.4">ARCT</text>
<text x="144.1" y="78.4">SENSE</text>
<text x="144.7" y="83.4">DRIVE</text>
<text x="232.9" y="83">TP16</text>
<text x="244.1" y="82.5">DRIVE</text>
<text x="244.3" y="80.2">TP17</text>
<text x="271.4" y="78.4">EXT_PNP</text>
<text x="131.8" y="88.5">PROG</text>
<text x="146.5" y="88.5">BAT</text>
<text x="232.5" y="85.3">BATT</text>
<text x="29.6" y="95.8">931R</text>
<text x="30.6" y="93.5">R1</text>
<text x="63.3" y="95.6">VCC</text>
<text x="131.8" y="93.6">SEL1</text>
<text x="131.8" y="91.1">PAUSE</text>
<text x="144.6" y="93.6">TIMER</text>
<text x="278.7" y="93.7">BT1</text>
<text x="50.8" y="99.3">RECHARGE</text>
<text x="54.3" y="97">JP2</text>
<text x="71.8" y="97.6">R4</text>
<text x="72" y="99.9">576R</text>
<text x="83.5" y="99.9">TP4</text>
<text x="96" y="96.3">R7</text>
<text x="96" y="98.6">68K</text>
<text x="122.8" y="101.2">SEL0</text>
<text x="123.4" y="98.9">TP8</text>
<text x="131.8" y="96.1">SEL0</text>
<text x="141.6" y="97" transform="rotate(-90 141.6 97)">GND</text>
<text x="144.1" y="97" transform="rotate(-90 144.1 97)">GNDPAD</text>
<text x="144.9" y="96.1">CHEM</text>
<text x="151.2" y="100">CHEM</text>
<text x="173.3" y="96.7">TIMER</text>
<text x="174.3" y="99.1">TP12</text>
<text x="191.3" y="101.4">R12</text>
<text x="216.9" y="100.3">EXT_PNP</text>
<text x="219.4" y="98">JP8</text>
<text x="241.5" y="99.9">Q2</text>
<text x="278.7" y="96.1">CELL1</text>
<text x="29.9" y="104.7">2.8K</text>
<text x="30.6" y="102.4">R2</text>
<text x="82" y="102.4">PAUSE</text>
<text x="110.3" y="104.9">SEL1</text>
<text x="110.4" y="102.6">TP7</text>
<text x="152" y="102.3">TP11</text>
<text x="191.2" y="103.7">1R</text>
<text x="235.4" y="102.4">MJD210T4G</text>
<text x="44.6" y="113">ARCT</text>
<text x="44.8" y="110.7">TP2</text>
<text x="71.8" y="110.3">R5</text>
<text x="72.1" y="112.6">2.21K</text>
<text x="92.2" y="108.2">GND</text>
<text x="98.9" y="109.6">VCC</text>
<text x="116.6" y="109.6">VCC</text>
<text x="139.1" y="110.7">GND</text>
<text x="164.9" y="109.6">VCC</text>
<text x="172.8" y="114">CHEM</text>
<text x="172.9" y="111.4">JP6</text>
<text x="192.4" y="111.5">C2</text>
<text x="192.5" y="113.8">10uF</text>
<text x="258.1" y="114">SEL2</text>
<text x="258.3" y="108.2">GND</text>
<text x="258.8" y="111.4">JP9</text>
<text x="278.7" y="109">BT2</text>
<text x="278.7" y="111.3">CELL2</text>
<text x="29.6" y="119">CHRG_CURRENT</text>
<text x="30.9" y="116.5">JP1</text>
<text x="36.3" y="114.5">GND</text>
<text x="62.9" y="114.5">GND</text>
<text x="212.3" y="117.1">PROG</text>
<text x="212.6" y="114.8">TP14</text>
<text x="68" y="122.2">GND</text>
<text x="90.6" y="124.1">JP4</text>
<text x="108.4" y="124.1">JP5</text>
<text x="187.1" y="123.4">GND</text>
<text x="234.9" y="125.3">TIMER_PROG_EXT</text>
<text x="235.2" y="122.7">CONN3</text>
<text x="90.7" y="126.7">SEL1</text>
<text x="98.5" y="128.5">GND</text>
<text x="108.4" y="126.7">SEL0</text>
<text x="116.3" y="128.5">GND</text>
<text x="164.5" y="128.5">GND</text>
<text x="258.3" y="128.5">GND</text>
<text x="258.3" y="131.7">JP10</text>
<text x="278.7" y="129.3">BT3</text>
<text x="278.7" y="131.6">CELL3</text>
<text x="222.7" y="132.3">GND</text>
<text x="233.7" y="136.8">150pF</text>
<text x="235.1" y="134.3">C4</text>
<text x="258.1" y="134.3">SEL3</text>
<text x="210.6" y="141.2">TIMER</text>
<text x="211.8" y="138.9">JP7</text>
<text x="233.7" y="143.2">470pF</text>
<text x="235.1" y="140.6">C5</text>
<text x="194" y="149.6">C3</text>
<text x="233.2" y="149.5">1200pF</text>
<text x="235.1" y="147">C6</text>
<text x="258.3" y="148.8">GND</text>
<text x="278.7" y="149.6">BT4</text>
<text x="190.9" y="151.9">220pF</text>
<text x="233.2" y="155.9">2700pF</text>
<text x="235.1" y="153.3">C7</text>
<text x="258.1" y="154.6">SEL4</text>
<text x="258.3" y="152.1">JP11</text>
<text x="278.7" y="151.9">CELL4</text>
<text x="197.3" y="161.5">GND</text>
<text x="273.5" y="161.5">GND</text>
<text x="239.2" y="164.1">GND</text>
</g>
<g font-size="1.8">
<text x="233.7" y="68.6">SYST_LOAD</text>
<text x="96.5" y="74.9">SHDN</text>
<text x="111.8" y="77.5">CHRG</text>
<text x="157.5" y="74.9">ACPR</text>
<text x="223.5" y="73.7">SENSE</text>
<text x="251.5" y="76.2">DRIVE</text>
<text x="50.8" y="80">NTC</text>
<text x="91.4" y="82.5">ARCT</text>
<text x="80" y="87.6">PROG</text>
<text x="221" y="87.6">BATT</text>
<text x="110.5" y="90.2">PAUSE</text>
<text x="114.3" y="92.7">SEL1</text>
<text x="120.6" y="95.2">SEL0</text>
<text x="156.2" y="95.2">CHEM</text>
<text x="168.9" y="92.7">TIMER</text>
<text x="232.4" y="97.8">PNP_E</text>
<text x="232.4" y="105.4">PNP_B</text>
<text x="232.4" y="113">PNP_C</text>
<text x="219.7" y="119.4">PROG</text>
</g>
<g font-size="1.8" fill="#848400">
<text x="86.2" y="75.8">SHDN</text>
<text x="74.9" y="91.1">PAUSE</text>
</g>
</svg>
